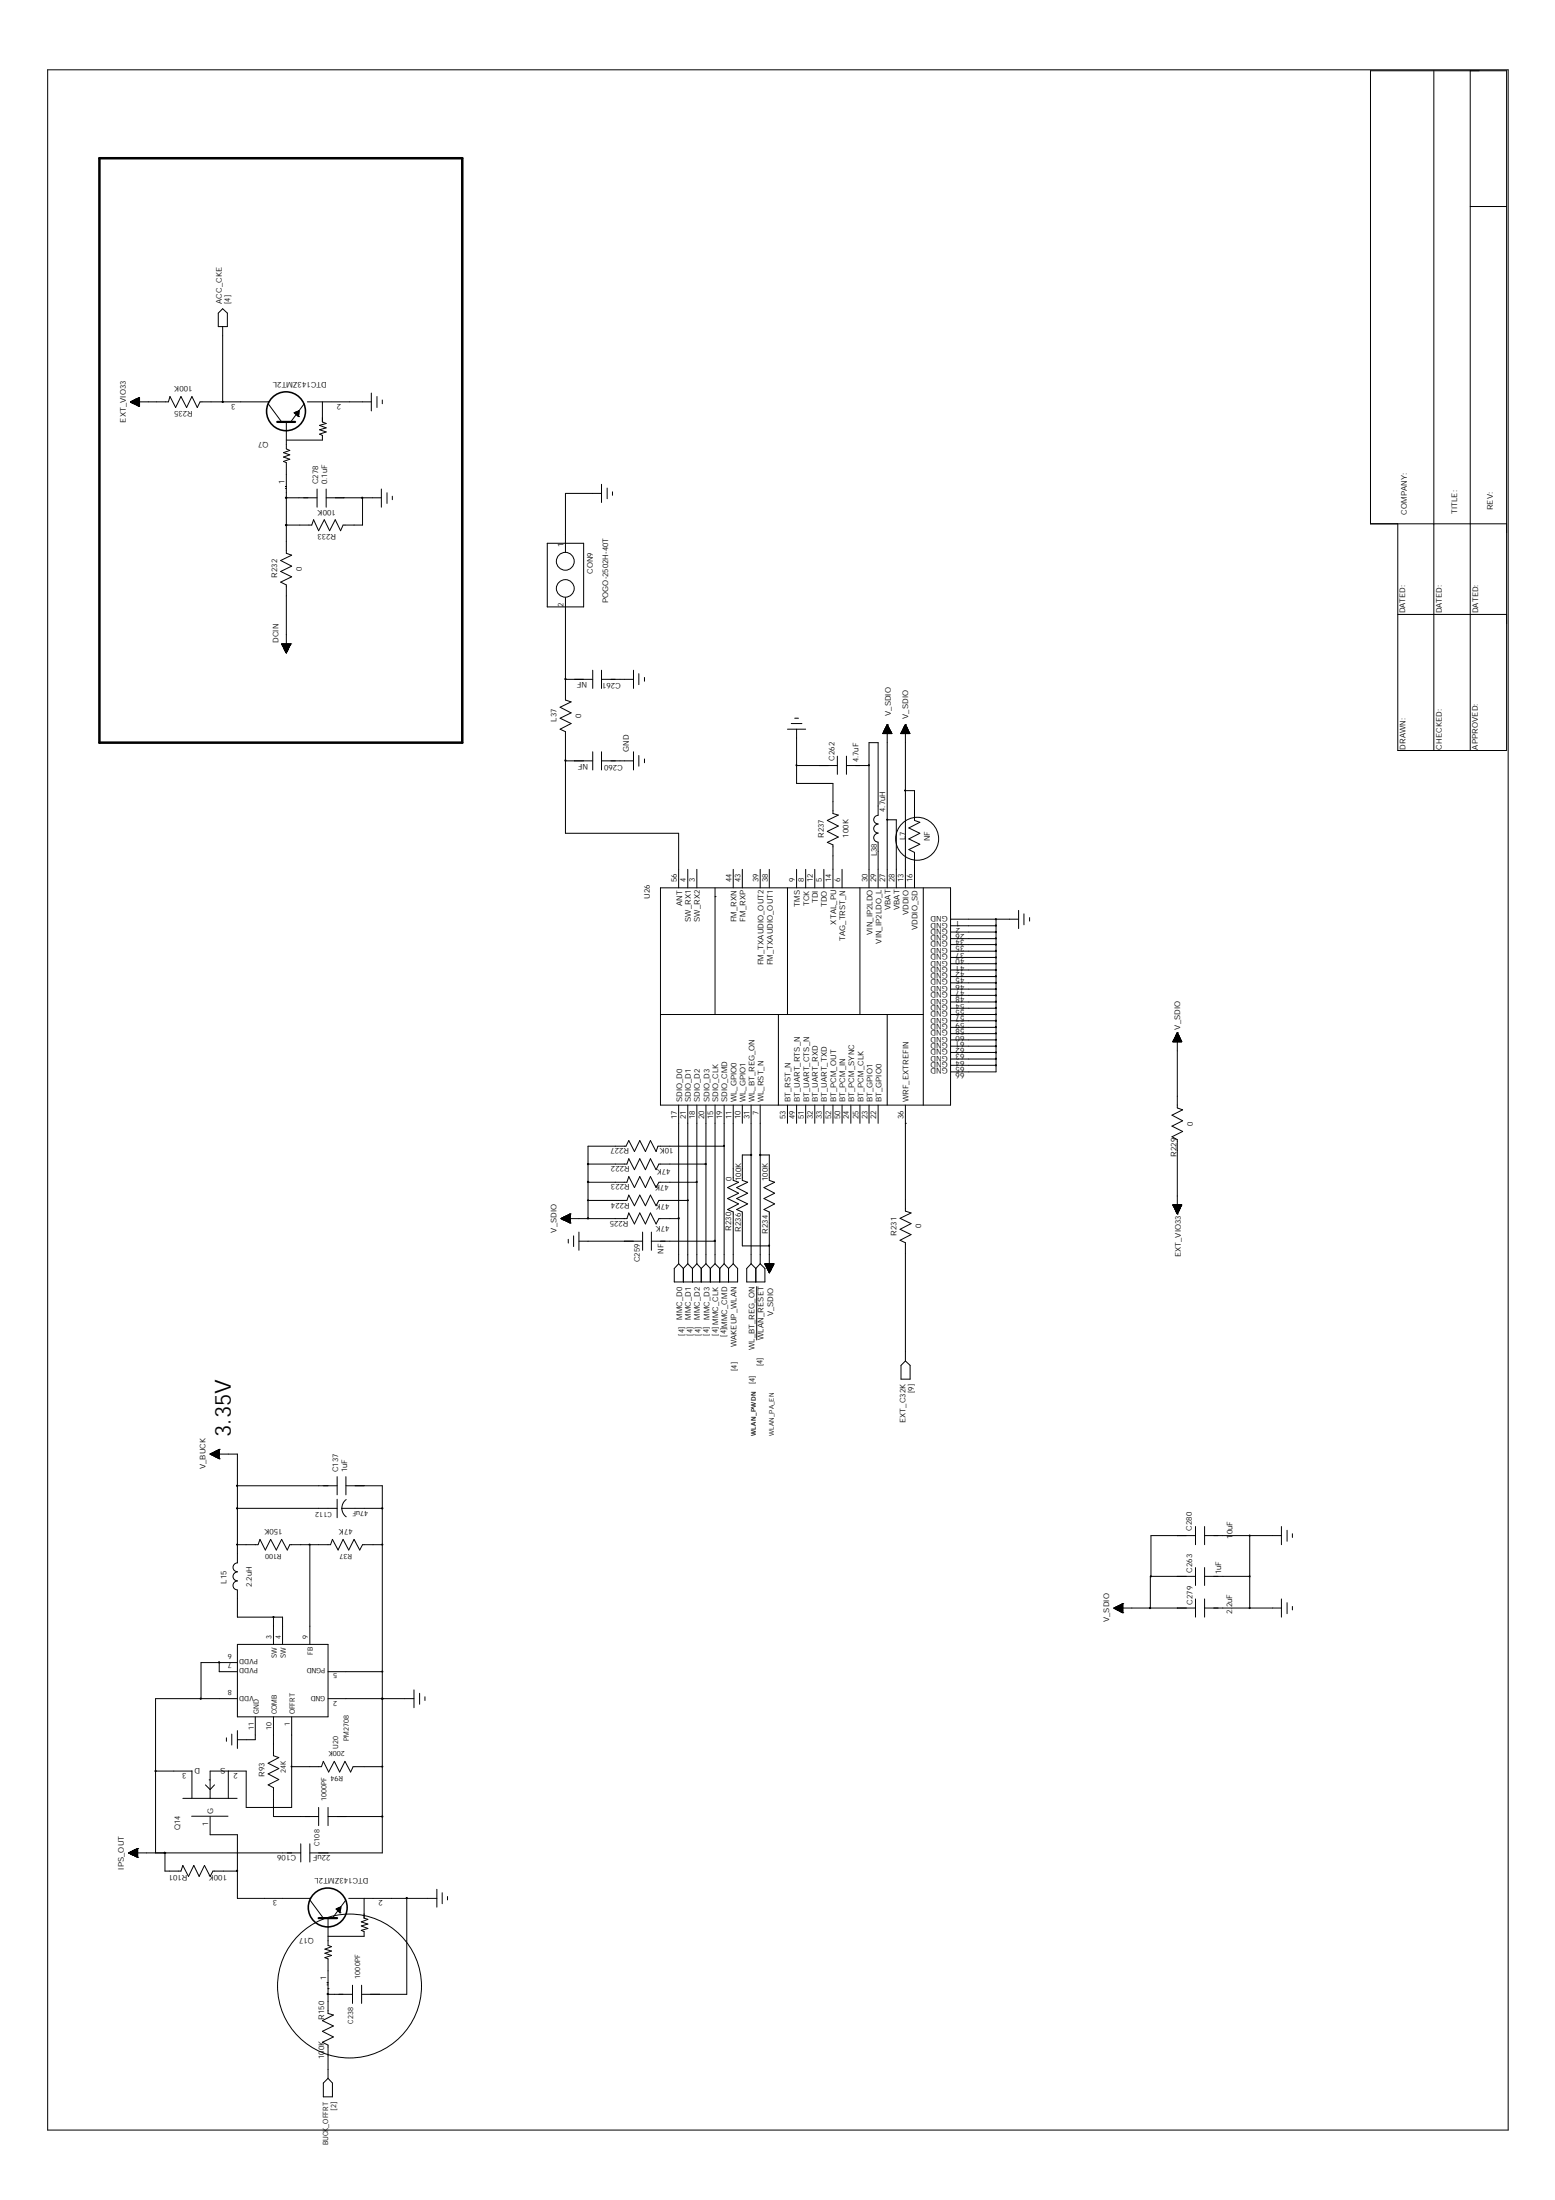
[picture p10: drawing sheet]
<svg xmlns="http://www.w3.org/2000/svg" width="210mm" height="297mm" viewBox="0 0 210 297" stroke-linecap="round" stroke-linejoin="round" font-family="sans-serif">
<g fill="none" stroke="#000" stroke-width=".13">
<path d="M6.4 9.4h197.2v278.2h-197.2v-278.1M193.5 9.6v91.7M198.5 9.6v91.7M198.5 27.9h4.9M17.6 54.3h.1M17.6 54.3h5.1l.2-.8 .8 1.5 .7-1.5 .8 1.5 .7-1.5 .7 1.5 .4-.7h9.2M17.6 54.3l1.2-.6v1.2zM17.6 54.3h1.2M17.7 54.3h.1M17.7 54.2v.1M17.7 54.4h1.1M17.8 54.2h1"/>
<path d="M17.8 54.2v.2M17.8 54.4h1M17.9 54.1v.3M17.9 54.1v.4h.9M18 54.5h.8M18.1 54v.5M18.1 54h.7M18.1 54.6h.7M18.2 54v.5M18.2 54v.6h.6M18.2 53.9h.6M18.3 53.9v.7"/>
<path d="M18.3 53.9v.7h.5M18.5 53.9v.8M18.5 54.7h.3M18.5 53.8h.3M18.5 53.8v.9M18.5 54.8h.3M18.6 53.7v1.1M18.6 54.8h.2M18.7 53.7h.1M18.7 53.7v1.1M18.8 53.7v1.1M18.8 53.8h-.2v1"/>
<path d="M18.8 53.9h-.4v.7M18.8 54h-.6v.6M18.8 54.1h-.8v.4M18.8 54.1h-.9v.3M18.8 54.2h-1.1v.1M30.1 54.3h.1M30.1 41.7l.6 .6v1.8h-1.2v-1.8zM30.1 44.1v10.2M36.2 54.3h.1M36.2 54.5l1.8 2.5M38.7 57v3.6l.4 .2-.8 .3 .8 .3-.8 .3 .8 .3-.8 .3 .4 .2v12.2l.7 .3-1.5 .7 1.5 .7-1.5 .8 1.5 .7-1.5 .7 .8 .4v9.2M39.7 55.7h.1"/>
<path d="M39.7 55.7l.6 .5M39.7 55.7l.7-.3-.1 .8M39.8 55.7h.5M39.8 55.7v.2M39.9 55.9h.4M40 56h.3M40.1 55.6v.5M40.1 56.1h.2M40.2 55.5v.7M40.3 56.2h.1M40.3 55.5h.1M40.3 55.5v.3"/>
<path d="M40.3 55.6h-.3v.4M41.1 54.5l-1.9 2.5M41.5 54.3h3.2M43.5 54.3v2.7l.5 .2-.9 .2 .9 .4-.9 .2 .9 .3-.9 .3 .4 .2v.6h-4.8M44.7 54.3h5.4M50.1 53.1v2.4M50.9 53.5v1.5M51.6 54v.5M38.5 65.7h.1M38.5 65.9h.1M38.7 70.9h.1M38.7 67.2h.1"/>
<path d="M38.7 67.2h4.1M42.8 66v2.5M44 67.2h7.5M44 66v2.5M48.9 67.2v3.7h-2.6l-.3 .8-.7-1.5-.8 1.5-.7-1.5-.8 1.5-.7-1.5-.2 .7h-3.4M51.5 66v2.5M52.2 66.5v1.5M53 67v.5M73.9 73.3h4.9v8.6h-4.9zM81.2 66.6h-4.9v8M81.2 65.4v2.4M82 65.9v1.4"/>
<path d="M82.7 66.4v.5M188.7 70.7v30.6h14.7v-91.7h-18.4v61.1h18.4M38 86.9h.1M38 86.9h1.2M38 86.9l.7 1.3M38 87h1.2M38.1 86.9v.1h1.1M38.1 87.1h1.1M38.1 86.9v.3h1.1v-.3M38.1 87.2h1M38.2 86.9v.3M38.2 86.9v.4"/>
<path d="M38.3 86.9v.5h.7M38.3 86.9v.6h.6v-.6M38.3 87.6h.6M38.3 87.5h.7M38.4 86.9v.7M38.4 86.9v.8h.5M38.4 87.7h.5M38.4 86.9v.9M38.4 87.8h.4M38.5 87.9h.3M38.5 86.9v1M38.5 88h.2"/>
<path d="M38.6 86.9v1.1M38.6 88.1h.1M38.6 86.9l.1 1.2M38.7 86.9v1.1h-.1M38.8 86.9v1.1h-.3M38.8 86.9v1h-.4M38.9 86.9v.9M38.9 86.9v.8h-.5M39 86.9v.5h-.7M39 86.9v.5h-.8M39.1 86.9v.4h-.9M39.2 86.9v.2h-1.1"/>
<path d="M39.2 86.9h.1M39.2 86.9l-.5 1.3M76.3 80.7v13.8l.8 .3-1.5 .7 1.5 .8-1.5 .7 1.5 .7-1.5 .8 .7 .3v13.7h15.3v7.4M76.3 91.7h3.7M80 90.5v2.4M81.2 90.5v2.4M81.2 91.7h4.3M85.5 90.5v2.4M86.2 91v1.4M87 91.5v.5M106.3 98.5h2.5M106.8 97.7h1.4"/>
<path d="M107.3 97h.5M107.5 98.5v7.3h4.9v4l.8 .3-1.5 .7 1.5 .7-1.5 .8 1.5 .7-1.5 .7 .7 .4v5.8M119.2 99h1.1M119.3 99v-.2h1v.2M119.3 98.9h1M119.3 98.8h1M119.3 98.7h.9M119.3 98.7h.9v.3M119.4 98.6h.7v.4M119.4 98.5h.7M119.5 98.4h.5M119.5 98.3h.5"/>
<path d="M119.6 98.2h.3v.8M119.6 98.1h.3M119.7 98h.1M119.8 97.8h.1M119.8 97.8v22.1M119.8 97.8l.6 1.2h-1.2M119.8 97.8l-.6 1.2M119.8 97.9v1.1M119.8 97.9h-.1v1.1M119.9 98v1M119.9 98h-.2v1M119.9 98.1h-.3v.9"/>
<path d="M119.9 98.2h-.4v.8M120 98.3v.7M120 98.3h-.5v.7M120.1 98.4v.6M120.1 98.4h-.6v.6M120.1 98.5v.5M120.1 98.5h-.7v.5M120.1 98.6h-.7v.4M120.2 98.7h-.9v.3M120.3 98.9v.1M120.4 99h.1M120.4 99h-1.2"/>
<path d="M121.7 99h1.1M121.7 98.8h1M121.7 99v-.2h1v.2M121.8 98.7h.9M121.8 98.7h.8M121.8 98.6h.8M121.9 98.5h.7M121.9 98.4h.6M122 98.3h.4M122 98.2h.4M122.1 98.1h.2v.9M122.1 98h.2v1"/>
<path d="M122.2 97.9h.1M122.2 97.8h.1M122.2 97.8v22.1M122.2 97.8l-.6 1.2h1.2M122.2 97.8l.6 1.2M122.3 97.9h-.1v1.1M122.3 97.9v1.1M122.3 98h-.2v1M122.3 98.1h-.3v.9M122.4 98.2h-.4v.8M122.4 98.2v.8M122.5 98.3h-.5v.7"/>
<path d="M122.5 98.3v.7M122.5 98.4h-.6v.6M122.5 98.4v.6M122.6 98.5h-.7v.5M122.6 98.5v.5M122.6 98.6h-.8v.4M122.6 98.6v.4M122.6 98.7h-.8v.3M122.6 98.7v.3M122.7 98.9h-1v.1M122.7 98.9v.1M122.8 99h-1.2"/>
<path d="M122.8 99h.1M188.7 83h14.7M76.3 102.7h3.7M80 101.5v2.5M81.2 102.7h4.3M81.2 101.5v2.5M85.5 101.5v2.5M86.2 102v1.4M87 102.5v.5M89.2 119.9h39.1v29.3h-39.1zM92.8 117.4v2.5M94.1 117.4v2.5"/>
<path d="M96.5 119.9v17.1M99 117.4v2.5M100.2 117.4v2.5M102.6 117.4v2.5M103.8 117.4v2.5M106.3 119.9v17.1M107.5 103.4h5.5M107.5 117.4v2.5M108.8 117.4v2.5M110 117.4v2.5M111.2 117.4v2.5M113 102.1v2.4"/>
<path d="M113.7 117.4v2.5M114.3 103.4h3M114.3 102.1v2.4M116.1 119.9v17.1M118.5 112.5a.59 .59 0 0 0-.6 .6 .59 .59 0 0 0 .6 .6M118.5 111.3a.59 .59 0 0 0-.6 .6 .59 .59 0 0 0 .6 .6M118.5 110.1a.57 .57 0 0 0-.6 .6 .57 .57 0 0 0 .6 .5M118.5 110.1v-9.8h-1.2v19.6M118.5 113.7v6.2M119.8 110.7h1.2v9.2M122.2 106.8h1.2v4l.8 .2-1.5 .8 1.5 .7-1.5 .8 1.5 .7-1.5 .7 .7 .4v4.8M124.6 119.9v29.3"/>
<path d="M89.2 137h35.4M96.5 121.1h.1M105.1 137v12.2M119.8 137v12.2M128.3 137h6.2M128.3 124.1h9.2M128.3 125h6.2M128.3 125.8h6.2M128.3 126.7h6.2M128.3 127.5h6.2M128.3 128.4h6.2M128.3 129.3h6.2"/>
<path d="M128.3 130.1h6.2M128.3 131h6.2M128.3 131.9h6.2M128.3 132.7h6.2M128.3 133.5h6.2M128.3 134.4h6.2M128.3 135.3h6.2M128.3 136.1h6.2M128.3 137.8h6.2M128.3 138.7h6.2M128.3 139.6h6.2M134.5 124.1v20.6h-6.2"/>
<path d="M137.5 122.9v2.5M138.2 123.4v1.5M139 123.9v.5M158.7 140h.5v.7M158.7 139.9h.5M158.7 139.9h.4M158.7 139.8h.4M158.8 139.7h.2M158.8 139.6h.2v1.1M158.9 139.5h.1v1.2M158.9 139.4h.1M158.9 139.4v10.2l.7 .2-1.4 .8 1.4 .7-1.4 .7 1.4 .8-1.4 .7 .7 .4v10"/>
<path d="M158.9 139.4l.6 1.3M158.9 139.4l-.6 1.3M159 139.5h-.1v1.2M159 139.6h-.2v1.1M159.1 139.7v1M159.1 139.7h-.4v1M159.1 139.8v.9M159.1 139.8h-.4v.9M159.2 139.9v.8M79.4 157.2h5.2l.3-.8 .7 1.5 .8-1.5 .7 1.5 .7-1.5 .8 1.5 .3-.7h6.4M79.4 159.6h5.2l.3-.7 .7 1.4 .8-1.4 .7 1.4 .7-1.4 .8 1.4 .3-.7h5.2M91.6 149.2v21.4"/>
<path d="M92.8 149.2v21.4M94.1 149.2v21.4M95.3 149.2v21.4M96.5 149.2v21.4M97.7 154.8h-8.9l-.2 .7-.8-1.5-.7 1.5-.7-1.5-.8 1.5-.7-1.5-.4 .8h-5.1v9.7M97.7 149.2v21.4M99 149.2v10.2l.7 .2-1.5 .7 1.5 .8-1.5 .7 1.5 .7-1.5 .8 .8 .3v7M100.2 149.2v2.5M101.4 155.9h-1.2v3.5l.7 .2-1.5 .7 1.5 .8-1.5 .7 1.5 .7-1.5 .8 .8 .3v4.6h3.6M101.4 149.2v21.4M102.6 155.9h1.2v3.5l.8 .2-1.5 .7 1.5 .8-1.5 .7 1.5 .7-1.5 .8 .7 .3v8.3M102.6 149.2v21.4"/>
<path d="M106.3 149.2v2.5M107.5 149.2v2.5M108.8 149.2v2.5M110 149.2v2.5M111.2 149.2v2.5M112.4 149.2v2.5M113.7 149.2v2.5M114.9 149.2v2.5M116.1 149.2v2.5M117.3 149.2v2.5M118.5 149.2v2.5M122.2 151.7h.1"/>
<path d="M122.2 149.2v14.3l.8 .3-1.5 .7 1.5 .7-1.5 .8 1.5 .7-1.5 .8 .7 .3v16M128.3 140.4h6.2M128.3 141.3h6.2M128.3 142.1h6.2M128.3 143h6.2M128.3 143.8h6.2M158.3 140.7h1.2M158.4 140.7v-.2h1.1v.2M158.4 140.6h1.1M158.4 140.4h1M158.5 140.4h.9v.3M158.5 140.2h.8"/>
<path d="M158.5 140.7v-.5h.8v.5M158.6 140.7v-.6h.7v.6M158.6 140.2h.7M158.6 140.1h.7M159.2 140h-.6v.7M159.3 140.3h-.8v.4M159.4 140.4h-.9v.3M159.5 140.6v.1M159.5 140.6l-1.2 .1M75.7 164.5h.1M75.7 164.5h8.9l.3-.7 .7 1.5 .8-1.5 .7 1.5 .7-1.5 .8 1.5 .3-.8h2.7M75.7 164.5l1.3 .6"/>
<path d="M75.8 164.5v.1h1.2M75.9 164.4v.2M75.9 164.7h1.1M76 164.4v.3M76 164.7h1M76.1 164.3v.4M76.1 164.7h.9M76.2 164.3v.5h.8M76.3 164.2v.6h.7M76.4 164.2v.6M76.5 164.2v.7h.5M76.6 164.1v.9"/>
<path d="M76.7 164v1M76.7 167.3v.5M76.7 165h.3M76.8 164v1M76.9 163.9v1.2M77 165.1h.1M77 163.9h.1M77 163.9v1.2M77 163.9l-1.3 .6M77 163.9h-.2v1.2h.2M77 164h-.2v1M77 164.1h-.4v.9h.4"/>
<path d="M77 164.1h-.5v.8M77 164.2h-.5v.7h.5M77 164.2h-.6v.6M77 164.2h-.8v.6M77 164.3h-.8v.4M77 164.3h-.9v.4M77 164.4h-1.1v.3M77 164.5h-1.1v.1M77 164.5h-1.2M77.4 166.9v1.4M78.1 167.6h8.6M78.1 166.4v2.4"/>
<path d="M79.4 162.1h5.2l.3-.7 .7 1.4 .8-1.4 .7 1.4 .7-1.4 .8 1.4 .3-.7h3.9M86.7 166.4v2.4M87.9 167.6h8.6M87.9 166.4v2.4M91.6 170.6l-.6 .7v1.8h8.6v-1.8l-.6-.7M91.6 170.6l.6 .7M92.2 171.3v1.8M92.8 170.6l.7 .7M92.8 170.6l-.6 .7M93.5 171.3v1.8M94.1 170.6l.6 .7M94.1 170.6l-.6 .7"/>
<path d="M94.7 171.3v1.8M95.3 170.6l.6 .7M95.3 170.6l-.6 .7M95.9 171.3v1.8M96.5 170.6l.7 .7M96.5 170.6l-.6 .7M97.2 171.3v1.8M97.7 170.6l.6 .7M97.7 170.6l-.5 .7M98.3 171.3v1.8M99 170.6l-.7 .7M101.4 170.6l.6 .7"/>
<path d="M101.4 170.6l-.6 .7v1.8h2.5v-1.8l-.7-.7M102 171.3v1.8M102.2 173.7v7.2M102.6 170.6l-.6 .7M103.3 170.6h1.2l-.7 1.3M103.3 170.6l.5 1.3M103.3 170.6l1.2 .1M103.3 170.6v.2h1.1v-.2M103.3 170.8h1.1M103.3 170.9h1.1M103.4 170.6v.3M103.4 170.9h.9"/>
<path d="M103.4 170.6v.4M103.4 171.1h.9M103.5 170.6v.5M103.5 170.6v.6h.7v-.6M103.5 171.1h.7M103.5 170.6v.7h.7M103.6 171.4h.5M103.6 170.6v.8h.5M103.7 170.6v.9M103.7 170.6v1h.3M103.8 170.6v1h.2M103.8 170.6v1.2h.1"/>
<path d="M103.8 171.7h.1M103.9 170.6l-.1 1.2M103.9 170.6v1.1h-.1M104 170.6v1M104.1 170.6v.9h-.4M104.1 170.6v.8M104.1 170.6v.7h-.6M104.3 170.6v.5h-.8M104.3 170.6v.4h-.9M104.4 170.6v.3M104.4 170.6v.1h-1.1M158.3 162.7l.6 1.2"/>
<path d="M158.3 162.7h1.2M158.3 162.7v.1h1.2v-.1M158.4 162.7v.1h1.1v-.1M158.4 162.8h1.1M158.4 162.9h1M158.5 162.7v.2h.9v-.2M158.5 163h.9M158.5 162.7v.3h.8M158.5 163.1h.8M158.5 162.7v.4h.8v-.4M158.6 162.7v.5h.7v-.5M158.6 163.2h.7"/>
<path d="M158.6 162.7v.7M158.6 163.3h.7M158.7 163.4h.5M158.7 162.7v.8h.4v-.8M158.7 163.5h.4M158.7 162.7v.9M158.7 163.6h.4M158.8 163.6h.2M158.8 162.7v1M158.8 163.8h.2M158.9 162.7v1.1h.1v-1.1M158.9 163.9h.1"/>
<path d="M159 162.7v1h-.2M159.1 162.7v.9h-.4M159.2 162.7v.7h-.5M159.2 162.7v.6h-.6M159.5 162.7l-.6 1.2M28.4 196.3h3.6v14.7a.59 .59 0 0 0-.5 .6 .59 .59 0 0 0 .5 .6M28.4 196.3h.1M28.4 196.3l1.2 .7M28.4 196.3h1.2M28.5 196.3v.1M28.5 196.4h1.1M28.6 196.2v.2"/>
<path d="M28.6 196.2h1M28.6 196.2v.3h1M28.7 196.2v.3M28.7 196.2h.9M28.7 196.5h.9M28.8 196.2v.3h.8M28.8 196.1h.8M28.8 196.1v.4M28.9 196.1v.5h.7M29 196v.7h.6M29 196v.7M29.1 196.7h.5"/>
<path d="M29.1 195.9h.5M29.1 195.9v.8M29.2 195.9v.8M29.2 196.8h.4M29.2 195.9h.4M29.2 195.9v.9M29.3 195.9v.9M29.4 195.8v1M29.5 195.8v1.1M29.5 195.7v1.2M29.6 197h.1M29.6 195.7h.1"/>
<path d="M29.6 195.7l-1.2 .6M29.6 195.7v1.3M29.6 195.8h-.1v1.1h.1M29.6 195.8h-.2v1h.2M29.6 195.9h-.3v.9h.3M29.6 196h-.6v.6M29.6 196.1h-.7v.5M45.5 199.4v2.4M46.7 199.4v2.4M122.2 183.8l.7 .5v1.9h-1.3v-1.9zM32 213.5a.59 .59 0 0 0-.5 .6 .59 .59 0 0 0 .5 .6M32 212.2a.59 .59 0 0 0-.5 .6 .59 .59 0 0 0 .5 .6"/>
<path d="M32 214.7v3.6h6.1v3.7M32 208.6h2.8l.3-.8 .7 1.5 .7-1.5 .8 1.5 .7-1.5 .8 1.5 .3-.7h5.5l.3-.8 .7 1.5 .7-1.5 .8 1.5 .7-1.5 .8 1.5 .3-.7h2.7M32 203.7h13.5M32 200.6h13.5M36.9 218.3v3.7M41.8 208.6v13.4M45.5 202.4v2.5M46.1 203.7h5.5M46.7 200.6h4.9v49.6h-9.8M46.7 202.5a1.44 1.44 0 0 0 0 2.3M150.4 217.1h.1M150.4 217.1h11"/>
<path d="M150.4 217.1l1.2 .6M150.4 217.2h1.2M150.4 217.1v.1M150.5 217.1v.1M150.5 217.2h1.1M150.5 217v.2h1.1M150.7 217v.3h.9M150.7 216.9v.4M150.7 217.4h.9M150.8 216.9v.5M150.8 217.4h.8M150.9 216.9v.5"/>
<path d="M151 217.5h.6M151 216.8v.7h.6M151.1 216.7v.8M151.3 216.7v.9M151.3 217.6h.3M151.3 217.7h.3M151.4 216.6v1.1M151.5 216.5v1.2M151.6 217.7h.1M151.6 216.5h.1M151.6 216.5v1.2M151.6 216.5l-1.2 .6"/>
<path d="M151.6 216.6h-.1v1.1M151.6 216.6h-.2v1.1M151.6 216.6h-.3v1M151.6 216.7h-.4v.8h.4M151.6 216.8h-.5v.7M151.6 216.8h-.6v.7M151.6 216.9h-.7v.5M151.6 216.9h-.8v.5M151.6 217h-1v.2M151.6 217h-1.1v.2M161.4 212.8h-6.1v4.3M161.4 206.1v2.5"/>
<path d="M161.4 211.7v2.4M161.4 215.9v2.4M161.4 207.3h-6v5.5M162.6 212.8h6.1M162.6 206.1v2.5M162.6 211.7v2.4M162.6 215.9v2.4M162.6 217.1h10.4M162.6 207.3h10.4M168.7 207.3v9.8M173 206.1v2.5M173 215.9v2.4"/>
<path d="M173.7 206.6v1.5M173.7 216.4v1.5M174.5 207.1v.5M174.5 216.9v.5M21 239.1h4.9M25.9 239.1v3.7M29.6 224.5h.1M29.6 224.5v1.2h2.4M30.6 234.6v.5M30.8 239.1v3.7M31.3 234.1v1.5M32 222h12.3v9.8h-12.3z"/>
<path d="M32 233.7v2.4M32 229.3h-11v20.9M32 224.5h-4.9v4.8M34.5 231.8v3.1h-2.5M36.9 231.8v5.3l.7 .2-1.4 .8 1.4 .7-1.4 .7 1.4 .8-1.4 .7 .7 .4v3.9h6.1M39.4 231.8v12.2h-6.2v-4.9h-4.8v3.8M39.4 238.5h4l.2-.7 .8 1.5 .7-1.5 .7 1.5 .8-1.5 .7 1.5 .4-.8h3.9M44.3 229.3h11.6M44.3 225.7h7.3M51.6 229.3h.1M55.9 228.2v2.4M56.6 228.6v1.5"/>
<path d="M57.4 229.1v.5M17.4 250.2h.1M17.4 250.2h23.2M17.4 250.2l1.2 .6M17.4 250.2h1.2M17.4 250.1h1.2M17.4 250.1v.1M17.4 250.3h1.2M17.5 250.1v.1M17.5 250.1h1.1M17.5 250.1v.2M17.6 250.1v.2"/>
<path d="M17.6 250.3h1M17.7 250v.3M17.7 250v.4h.9M17.8 250h.8M17.8 250v.4M17.8 250.5h.8M17.9 249.9v.5M17.9 249.9h.7M17.9 249.9v.6M18.1 249.8v.7h.5M18.1 249.8h.5M18.1 249.8v.7"/>
<path d="M18.2 249.8v.8M18.2 250.6h.4M18.2 249.7h.4M18.3 249.7v.9M18.3 250.7h.3M18.5 249.6v1.1M18.5 249.6v1.2M18.6 250.8h.1M18.6 249.6h.1M18.6 249.6v1.2M18.6 249.6l-1.2 .6M18.6 249.6h-.1v1.1h.1"/>
<path d="M18.6 249.7h-.2v1M18.6 249.8h-.4v.8M18.6 249.8h-.6v.7M18.6 250h-.9v.3M18.6 250h-1v.3M22.3 250.2h.1M22.3 250.2v2.4h2.1l.3-.7 .7 1.5 .8-1.5 .7 1.5 .7-1.5 .8 1.5 .3-.8h3.3M24.7 242.8h7.3M25.9 245.2h4.9M27.7 241l.7 .6 .6-.6M28.2 240.3h.1M28.4 245.3v2.4h3.6v8.6h9.8"/>
<path d="M40.6 248.9v2.5M41.8 256.3h.1M41.8 248.9v2.5M41.8 256.5l1.8 2.5M43 244v2.5M44.3 244v2.5M44.3 259v3.7l.4 .1-.8 .4 .8 .2-.8 .3 .8 .3-.8 .3 .4 .2v7.4l.7 .2-1.5 .7 1.5 .7-1.5 .8 1.5 .7-1.5 .7 .8 .4v4.5M44.3 245.3h7.3M45.4 257.8h.1M45.4 257.8l.5 .5M45.4 257.8l.6-.3-.1 .8M45.4 257.8h.6"/>
<path d="M45.5 257.7v.1M45.5 257.9h.5M45.6 257.6h.4M45.6 257.6v.4M45.6 258h.3M45.7 257.6v.5M45.8 258.1h.1M45.8 257.5v.7M45.9 258.3h.1M45.9 257.5h.1M46 257.5v.3M46.7 256.5l-1.8 2.5"/>
<path d="M47.1 256.3h3.2M49.1 256.3v2.7l.6 .2-.9 .3 .9 .3-.9 .2 .9 .4-.9 .2 .3 .2v.6h-4.8M50.4 256.3h8.6M54.9 256.3v13h-6.1M59 255.1v2.4M59.7 255.6v1.4M60.4 256.1v.4M44.2 267.7h.1M44.2 268h.1M44.3 268.5h.1M44.3 269.3h.1M44.3 269.3h3.3"/>
<path d="M47.6 268v2.5M48.8 268v2.5M44.3 280.6l.6 .6v1.9h-1.3v-1.9z"/>
<circle cx="76.3" cy="75.8" r="1.2"/>
<circle cx="76.3" cy="79.4" r="1.19"/>
<circle cx="123.8" cy="113.2" r="2.89"/>
<circle cx="47.2" cy="268.1" r="9.7"/>
</g>
<path d="M13.4 21.4h49v78.9h-49z" fill="none" stroke="#000" stroke-width=".34"/>
<g fill="none" stroke="#000" stroke-width=".21">
<circle cx="38.6" cy="55.5" r="2.62"/>
<circle cx="44.2" cy="257.5" r="2.62"/>
</g>
<path d="M37.4 57h2.4M43 259h2.5" fill="none" stroke="#000" stroke-width=".3"/>
<g fill="#000" stroke="#000" stroke-width=".13">
<path d="M107.5 103.3v.1z" fill-rule="evenodd"/>
<path d="M117.2 103.3h.1v.1z" fill-rule="evenodd"/>
<path d="M119.7 110.6l.1 .1h-.1z" fill-rule="evenodd"/>
<path d="M122.1 106.7l.2 .1h-.2z" fill-rule="evenodd"/>
<path d="M134.4 124.9h.1v.1z" fill-rule="evenodd"/>
<path d="M134.4 125.8h.1v.1z" fill-rule="evenodd"/>
<path d="M134.4 126.6h.1v.2z" fill-rule="evenodd"/>
<path d="M134.4 127.5h.1v.1z" fill-rule="evenodd"/>
<path d="M134.4 128.3h.1v.2z" fill-rule="evenodd"/>
<path d="M134.4 129.2h.1v.2z" fill-rule="evenodd"/>
<path d="M134.4 130.1h.1v.1z" fill-rule="evenodd"/>
<path d="M134.4 130.9h.1v.1z" fill-rule="evenodd"/>
<path d="M134.4 131.8h.1v.1z" fill-rule="evenodd"/>
<path d="M134.4 132.6h.1v.2z" fill-rule="evenodd"/>
<path d="M134.4 133.5h.1v.1z" fill-rule="evenodd"/>
<path d="M134.4 134.3h.1v.2z" fill-rule="evenodd"/>
<path d="M134.4 135.2h.1v.1z" fill-rule="evenodd"/>
<path d="M134.4 136h.1v.2z" fill-rule="evenodd"/>
<path d="M134.4 136.9h.1v.1z" fill-rule="evenodd"/>
<path d="M134.4 137.8h.1v.1z" fill-rule="evenodd"/>
<path d="M134.4 138.6h.1v.2z" fill-rule="evenodd"/>
<path d="M134.4 139.5h.1v.1z" fill-rule="evenodd"/>
<path d="M134.4 124h.1v.2z" fill-rule="evenodd"/>
<path d="M94 159.5h.1v.2z" fill-rule="evenodd"/>
<path d="M97.7 154.7h.1l-.1 .1z" fill-rule="evenodd"/>
<path d="M134.4 140.3l.1 .1h-.1z" fill-rule="evenodd"/>
<path d="M134.4 141.2h.1v.1z" fill-rule="evenodd"/>
<path d="M134.4 142h.1v.2z" fill-rule="evenodd"/>
<path d="M134.4 142.9h.1v.1z" fill-rule="evenodd"/>
<path d="M134.4 143.8h.1v.1z" fill-rule="evenodd"/>
<path d="M79.3 162l.2 .1h-.2z" fill-rule="evenodd"/>
<path d="M92.8 162l.1 .1h-.1z" fill-rule="evenodd"/>
<path d="M103.8 168.1h.1l-.1 .2z" fill-rule="evenodd"/>
<path d="M31.9 208.5l.2 .1h-.2z" fill-rule="evenodd"/>
<path d="M36.9 218.3h.1l-.1 .1z" fill-rule="evenodd"/>
<path d="M41.7 208.5l.2 .1h-.2z" fill-rule="evenodd"/>
<path d="M51.5 208.5l.2 .1h-.2z" fill-rule="evenodd"/>
<path d="M155.3 212.8h.1v.1z" fill-rule="evenodd"/>
<path d="M168.6 217.1h.1v.1z" fill-rule="evenodd"/>
<path d="M168.6 212.8h.1v.1z" fill-rule="evenodd"/>
<path d="M168.6 207.3h.1v.1z" fill-rule="evenodd"/>
<path d="M29.5 224.4h.1v.1z" fill-rule="evenodd"/>
<path d="M39.3 238.5h.1l-.1 .1z" fill-rule="evenodd"/>
<path d="M51.5 238.5h.2l-.2 .1z" fill-rule="evenodd"/>
<path d="M51.5 225.6l.2 .1h-.2z" fill-rule="evenodd"/>
<path d="M22.2 250.1l.1 .1h-.1z" fill-rule="evenodd"/>
<path d="M22.2 250.1l.1 .1h-.1z" fill-rule="evenodd"/>
<circle cx="30.1" cy="54.3" r=".08"/>
<circle cx="38.6" cy="70.9" r=".08"/>
<circle cx="38.6" cy="67.2" r=".08"/>
<circle cx="48.9" cy="67.2" r=".08"/>
<circle cx="76.3" cy="91.7" r=".08"/>
<circle cx="76.3" cy="102.7" r=".08"/>
<circle cx="79.4" cy="159.6" r=".08"/>
<circle cx="79.4" cy="157.2" r=".08"/>
<circle cx="95.3" cy="157.2" r=".08"/>
<circle cx="101.4" cy="155.9" r=".08"/>
<circle cx="102.6" cy="155.9" r=".08"/>
<circle cx="79.4" cy="164.5" r=".08"/>
<circle cx="91.6" cy="164.5" r=".08"/>
<circle cx="96.5" cy="167.5" r=".08"/>
<circle cx="32" cy="200.6" r=".08"/>
<circle cx="32" cy="203.7" r=".08"/>
<circle cx="51.6" cy="203.7" r=".08"/>
<circle cx="155.2" cy="217.1" r=".08"/>
<circle cx="21" cy="239.1" r=".08"/>
<circle cx="27.1" cy="229.3" r=".08"/>
<circle cx="51.6" cy="229.3" r=".08"/>
<circle cx="32" cy="252.6" r=".08"/>
<circle cx="51.6" cy="245.3" r=".08"/>
<circle cx="54.9" cy="256.3" r=".08"/>
<circle cx="44.2" cy="269.2" r=".08"/>
</g>
<text font-size="3" x="31.2" y="194" transform="rotate(-90 31.2 194)">3.35V</text>
<g font-size="1">
<text x="29.9" y="41" transform="rotate(-90 29.9 41)">ACC_CKE</text>
<text x="31.1" y="41" transform="rotate(-90 31.1 41)">[4]</text>
<text x="26" y="52.2" transform="rotate(-180 26 52.2)">100K</text>
<text x="44.1" y="51.5" transform="rotate(-180 44.1 51.5)">DTC143ZMT2L</text>
<text x="17" y="57.1" transform="rotate(-90 17 57.1)">EXT_VIO33</text>
<text x="26" y="55.5" transform="rotate(-180 26 55.5)">R235</text>
<text x="31.8" y="54.5" transform="rotate(-180 31.8 54.5)">3</text>
<text x="36.2" y="59.6" transform="rotate(-180 36.2 59.6)">Q7</text>
<text x="46.1" y="54.5" transform="rotate(-180 46.1 54.5)">2</text>
<text x="38.4" y="65.3" transform="rotate(-90 38.4 65.3)">1</text>
<text x="42.9" y="65.4" transform="rotate(-90 42.9 65.4)">C278</text>
<text x="44.2" y="65.4" transform="rotate(-90 44.2 65.4)">0.1uF</text>
<text x="45.3" y="68.8" transform="rotate(-180 45.3 68.8)">100K</text>
<text x="189.9" y="69.5" transform="rotate(-90 189.9 69.5)">COMPANY:</text>
<text x="196.7" y="69.4" transform="rotate(-90 196.7 69.4)">TITLE:</text>
<text x="201.5" y="68.9" transform="rotate(-90 201.5 68.9)">REV:</text>
<text x="40.7" y="77.1" transform="rotate(-90 40.7 77.1)">0</text>
<text x="45.4" y="72.1" transform="rotate(-180 45.4 72.1)">R233</text>
<text x="76.1" y="73.9" transform="rotate(-90 76.1 73.9)">1</text>
<text x="80" y="77.5" transform="rotate(-90 80 77.5)">CON9</text>
<text x="37.4" y="78" transform="rotate(-90 37.4 78)">R232</text>
<text x="76.1" y="82" transform="rotate(-90 76.1 82)">2</text>
<text x="82.1" y="81.4" transform="rotate(-90 82.1 81.4)">POGO-2502H-40T</text>
<text x="189.7" y="82.8" transform="rotate(-90 189.7 82.8)">DATED:</text>
<text x="194.6" y="82.8" transform="rotate(-90 194.6 82.8)">DATED:</text>
<text x="199.5" y="82.8" transform="rotate(-90 199.5 82.8)">DATED:</text>
<text x="37.6" y="86.8" transform="rotate(-90 37.6 86.8)">DCIN</text>
<text x="79.2" y="92.1" transform="rotate(-180 79.2 92.1)">NF</text>
<text x="83.8" y="92.3" transform="rotate(-180 83.8 92.3)">C261</text>
<text x="75.1" y="97.4" transform="rotate(-90 75.1 97.4)">L37</text>
<text x="78.4" y="96.9" transform="rotate(-90 78.4 96.9)">0</text>
<text x="84.9" y="101.5" transform="rotate(-90 84.9 101.5)">GND</text>
<text x="120.3" y="96.7" transform="rotate(-90 120.3 96.7)">V_SDIO</text>
<text x="122.6" y="97.1" transform="rotate(-90 122.6 97.1)">V_SDIO</text>
<text x="189.7" y="101.2" transform="rotate(-90 189.7 101.2)">DRAWN:</text>
<text x="194.6" y="101.2" transform="rotate(-90 194.6 101.2)">CHECKED:</text>
<text x="199.5" y="101.2" transform="rotate(-90 199.5 101.2)">APPROVED:</text>
<text x="79.4" y="103.2" transform="rotate(-180 79.4 103.2)">NF</text>
<text x="84.1" y="103.3" transform="rotate(-180 84.1 103.3)">C260</text>
<text x="112.6" y="102.7" transform="rotate(-90 112.6 102.7)">C262</text>
<text x="115.9" y="102.9" transform="rotate(-90 115.9 102.9)">4.7uF</text>
<text x="111.2" y="113.1" transform="rotate(-90 111.2 113.1)">R237</text>
<text x="114.6" y="113.1" transform="rotate(-90 114.6 113.1)">100K</text>
<text x="119.5" y="109.6" transform="rotate(-90 119.5 109.6)">4.7uH</text>
<text x="122.2" y="113.4" transform="rotate(-90 122.2 113.4)">L7</text>
<text x="125.5" y="113.6" transform="rotate(-90 125.5 113.6)">NF</text>
<text x="91.4" y="119.1" transform="rotate(-90 91.4 119.1)">56</text>
<text x="92.6" y="119.1" transform="rotate(-90 92.6 119.1)">4</text>
<text x="93.8" y="119.1" transform="rotate(-90 93.8 119.1)">3</text>
<text x="98.7" y="119.1" transform="rotate(-90 98.7 119.1)">44</text>
<text x="99.9" y="119.1" transform="rotate(-90 99.9 119.1)">43</text>
<text x="102.4" y="119.1" transform="rotate(-90 102.4 119.1)">39</text>
<text x="103.6" y="119.1" transform="rotate(-90 103.6 119.1)">38</text>
<text x="107.3" y="119.1" transform="rotate(-90 107.3 119.1)">9</text>
<text x="108.5" y="119.1" transform="rotate(-90 108.5 119.1)">8</text>
<text x="109.7" y="119.1" transform="rotate(-90 109.7 119.1)">12</text>
<text x="111" y="119.1" transform="rotate(-90 111 119.1)">5</text>
<text x="112.2" y="119.1" transform="rotate(-90 112.2 119.1)">14</text>
<text x="113.4" y="119.1" transform="rotate(-90 113.4 119.1)">6</text>
<text x="117.1" y="119.1" transform="rotate(-90 117.1 119.1)">30</text>
<text x="118.3" y="119.1" transform="rotate(-90 118.3 119.1)">29</text>
<text x="118.4" y="115.6" transform="rotate(-90 118.4 115.6)">L38</text>
<text x="119.5" y="119.1" transform="rotate(-90 119.5 119.1)">27</text>
<text x="120.7" y="119.1" transform="rotate(-90 120.7 119.1)">28</text>
<text x="122" y="119.1" transform="rotate(-90 122 119.1)">13</text>
<text x="123.2" y="119.1" transform="rotate(-90 123.2 119.1)">16</text>
<text x="87.7" y="121.4" transform="rotate(-90 87.7 121.4)">U26</text>
<text x="92.1" y="122.3" transform="rotate(-90 92.1 122.3)">ANT</text>
<text x="93.3" y="124.5" transform="rotate(-90 93.3 124.5)">SW_RX1</text>
<text x="94.5" y="124.5" transform="rotate(-90 94.5 124.5)">SW_RX2</text>
<text x="99.4" y="124.5" transform="rotate(-90 99.4 124.5)">FM_RXN</text>
<text x="100.6" y="124.4" transform="rotate(-90 100.6 124.4)">FM_RXP</text>
<text x="107.9" y="122.4" transform="rotate(-90 107.9 122.4)">TMS</text>
<text x="109.2" y="122.3" transform="rotate(-90 109.2 122.3)">TCK</text>
<text x="110.4" y="121.9" transform="rotate(-90 110.4 121.9)">TDI</text>
<text x="111.6" y="122.5" transform="rotate(-90 111.6 122.5)">TDO</text>
<text x="112.9" y="124.8" transform="rotate(-90 112.9 124.8)">XTAL_PU</text>
<text x="120.2" y="122.9" transform="rotate(-90 120.2 122.9)">VBAT</text>
<text x="121.4" y="122.9" transform="rotate(-90 121.4 122.9)">VBAT</text>
<text x="122.6" y="123.6" transform="rotate(-90 122.6 123.6)">VDDIO</text>
<text x="123.9" y="125.6" transform="rotate(-90 123.9 125.6)">VDDIO_SD</text>
<text x="127.9" y="123.7" transform="rotate(-180 127.9 123.7)">GND</text>
<text x="127.9" y="124.6" transform="rotate(-180 127.9 124.6)">GND</text>
<text x="127.9" y="125.4" transform="rotate(-180 127.9 125.4)">GND</text>
<text x="129.6" y="124.4" transform="rotate(-180 129.6 124.4)">1</text>
<text x="129.6" y="125.3" transform="rotate(-180 129.6 125.3)">2</text>
<text x="103.1" y="130.3" transform="rotate(-90 103.1 130.3)">FM_TXAUDIO_OUT2</text>
<text x="104.3" y="130.3" transform="rotate(-90 104.3 130.3)">FM_TXAUDIO_OUT1</text>
<text x="114.1" y="127" transform="rotate(-90 114.1 127)">TAG_TRST_N</text>
<text x="117.8" y="126.2" transform="rotate(-90 117.8 126.2)">VIN_IP2LDO</text>
<text x="119" y="127.4" transform="rotate(-90 119 127.4)">VIN_IP2LDO_L</text>
<text x="127.9" y="126.3" transform="rotate(-180 127.9 126.3)">GND</text>
<text x="127.9" y="127.1" transform="rotate(-180 127.9 127.1)">GND</text>
<text x="127.9" y="128" transform="rotate(-180 127.9 128)">GND</text>
<text x="127.9" y="128.8" transform="rotate(-180 127.9 128.8)">GND</text>
<text x="127.9" y="129.7" transform="rotate(-180 127.9 129.7)">GND</text>
<text x="127.9" y="130.5" transform="rotate(-180 127.9 130.5)">GND</text>
<text x="127.9" y="131.4" transform="rotate(-180 127.9 131.4)">GND</text>
<text x="130.2" y="126.1" transform="rotate(-180 130.2 126.1)">26</text>
<text x="130.2" y="126.9" transform="rotate(-180 130.2 126.9)">34</text>
<text x="130.2" y="127.8" transform="rotate(-180 130.2 127.8)">35</text>
<text x="130.2" y="128.7" transform="rotate(-180 130.2 128.7)">37</text>
<text x="130.2" y="129.5" transform="rotate(-180 130.2 129.5)">40</text>
<text x="130.2" y="130.4" transform="rotate(-180 130.2 130.4)">41</text>
<text x="130.2" y="131.2" transform="rotate(-180 130.2 131.2)">42</text>
<text x="127.9" y="132.2" transform="rotate(-180 127.9 132.2)">GND</text>
<text x="127.9" y="133.1" transform="rotate(-180 127.9 133.1)">GND</text>
<text x="127.9" y="134" transform="rotate(-180 127.9 134)">GND</text>
<text x="127.9" y="134.8" transform="rotate(-180 127.9 134.8)">GND</text>
<text x="127.9" y="135.7" transform="rotate(-180 127.9 135.7)">GND</text>
<text x="127.9" y="136.6" transform="rotate(-180 127.9 136.6)">GND</text>
<text x="127.9" y="137.4" transform="rotate(-180 127.9 137.4)">GND</text>
<text x="130.2" y="132.1" transform="rotate(-180 130.2 132.1)">45</text>
<text x="130.2" y="133" transform="rotate(-180 130.2 133)">46</text>
<text x="130.2" y="133.8" transform="rotate(-180 130.2 133.8)">47</text>
<text x="130.2" y="134.6" transform="rotate(-180 130.2 134.6)">48</text>
<text x="130.2" y="135.5" transform="rotate(-180 130.2 135.5)">54</text>
<text x="130.2" y="136.4" transform="rotate(-180 130.2 136.4)">55</text>
<text x="130.2" y="137.2" transform="rotate(-180 130.2 137.2)">57</text>
<text x="127.9" y="138.2" transform="rotate(-180 127.9 138.2)">GND</text>
<text x="127.9" y="139.1" transform="rotate(-180 127.9 139.1)">GND</text>
<text x="127.9" y="140" transform="rotate(-180 127.9 140)">GND</text>
<text x="127.9" y="140.8" transform="rotate(-180 127.9 140.8)">GND</text>
<text x="127.9" y="141.7" transform="rotate(-180 127.9 141.7)">GND</text>
<text x="127.9" y="142.5" transform="rotate(-180 127.9 142.5)">GND</text>
<text x="127.9" y="143.4" transform="rotate(-180 127.9 143.4)">GND</text>
<text x="130.2" y="138.1" transform="rotate(-180 130.2 138.1)">59</text>
<text x="130.2" y="138.9" transform="rotate(-180 130.2 138.9)">58</text>
<text x="130.2" y="139.8" transform="rotate(-180 130.2 139.8)">60</text>
<text x="130.2" y="140.7" transform="rotate(-180 130.2 140.7)">61</text>
<text x="130.2" y="141.5" transform="rotate(-180 130.2 141.5)">62</text>
<text x="130.2" y="142.4" transform="rotate(-180 130.2 142.4)">63</text>
<text x="130.2" y="143.2" transform="rotate(-180 130.2 143.2)">64</text>
<text x="159.3" y="139" transform="rotate(-90 159.3 139)">V_SDIO</text>
<text x="92.1" y="148.8" transform="rotate(-90 92.1 148.8)">SDIO_D0</text>
<text x="93.3" y="148.8" transform="rotate(-90 93.3 148.8)">SDIO_D1</text>
<text x="94.5" y="148.8" transform="rotate(-90 94.5 148.8)">SDIO_D2</text>
<text x="95.8" y="148.8" transform="rotate(-90 95.8 148.8)">SDIO_D3</text>
<text x="96.9" y="148.8" transform="rotate(-90 96.9 148.8)">SDIO_CLK</text>
<text x="98.2" y="148.8" transform="rotate(-90 98.2 148.8)">SDIO_CMD</text>
<text x="99.4" y="148.8" transform="rotate(-90 99.4 148.8)">WL_GPIO0</text>
<text x="100.6" y="148.8" transform="rotate(-90 100.6 148.8)">WL_GPIO1</text>
<text x="101.9" y="148.8" transform="rotate(-90 101.9 148.8)">WL_BT_REG_ON</text>
<text x="103.1" y="148.8" transform="rotate(-90 103.1 148.8)">WL_RST_N</text>
<text x="106.7" y="148.8" transform="rotate(-90 106.7 148.8)">BT_RST_N</text>
<text x="107.9" y="148.8" transform="rotate(-90 107.9 148.8)">BT_UART_RTS_N</text>
<text x="109.2" y="148.8" transform="rotate(-90 109.2 148.8)">BT_UART_CTS_N</text>
<text x="110.4" y="148.8" transform="rotate(-90 110.4 148.8)">BT_UART_RXD</text>
<text x="111.6" y="148.8" transform="rotate(-90 111.6 148.8)">BT_UART_TXD</text>
<text x="112.9" y="148.8" transform="rotate(-90 112.9 148.8)">BT_PCM_OUT</text>
<text x="114.1" y="148.8" transform="rotate(-90 114.1 148.8)">BT_PCM_IN</text>
<text x="115.3" y="148.8" transform="rotate(-90 115.3 148.8)">BT_PCM_SYNC</text>
<text x="116.5" y="148.8" transform="rotate(-90 116.5 148.8)">BT_PCM_CLK</text>
<text x="117.8" y="148.8" transform="rotate(-90 117.8 148.8)">BT_GPIO1</text>
<text x="119" y="148.8" transform="rotate(-90 119 148.8)">BT_GPIO0</text>
<text x="122.6" y="148.8" transform="rotate(-90 122.6 148.8)">WRF_EXTREFIN</text>
<text x="127.9" y="144.3" transform="rotate(-180 127.9 144.3)">GND</text>
<text x="130.2" y="144.1" transform="rotate(-180 130.2 144.1)">65</text>
<text x="130.2" y="144.9" transform="rotate(-180 130.2 144.9)">66</text>
<text x="84.9" y="155.1" transform="rotate(-180 84.9 155.1)">R227</text>
<text x="90.9" y="155" transform="rotate(-180 90.9 155)">10K</text>
<text x="91.4" y="151.1" transform="rotate(-90 91.4 151.1)">17</text>
<text x="92.6" y="151.1" transform="rotate(-90 92.6 151.1)">21</text>
<text x="93.8" y="151.1" transform="rotate(-90 93.8 151.1)">18</text>
<text x="95" y="151.1" transform="rotate(-90 95 151.1)">20</text>
<text x="96.3" y="151.1" transform="rotate(-90 96.3 151.1)">15</text>
<text x="97.5" y="151.1" transform="rotate(-90 97.5 151.1)">19</text>
<text x="98.7" y="151.1" transform="rotate(-90 98.7 151.1)">11</text>
<text x="99.9" y="151.1" transform="rotate(-90 99.9 151.1)">10</text>
<text x="101.2" y="151.1" transform="rotate(-90 101.2 151.1)">31</text>
<text x="102.4" y="150.5" transform="rotate(-90 102.4 150.5)">7</text>
<text x="106" y="151.1" transform="rotate(-90 106 151.1)">53</text>
<text x="107.3" y="151.1" transform="rotate(-90 107.3 151.1)">49</text>
<text x="108.5" y="151.1" transform="rotate(-90 108.5 151.1)">51</text>
<text x="109.7" y="151.1" transform="rotate(-90 109.7 151.1)">32</text>
<text x="111" y="151.1" transform="rotate(-90 111 151.1)">33</text>
<text x="112.2" y="151.1" transform="rotate(-90 112.2 151.1)">52</text>
<text x="113.4" y="151.1" transform="rotate(-90 113.4 151.1)">50</text>
<text x="114.6" y="151.1" transform="rotate(-90 114.6 151.1)">24</text>
<text x="115.9" y="151.1" transform="rotate(-90 115.9 151.1)">25</text>
<text x="117.1" y="151.1" transform="rotate(-90 117.1 151.1)">23</text>
<text x="118.3" y="151.1" transform="rotate(-90 118.3 151.1)">22</text>
<text x="122" y="151.1" transform="rotate(-90 122 151.1)">36</text>
<text x="161" y="152" transform="rotate(-90 161 152)">0</text>
<text x="85" y="157.5" transform="rotate(-180 85 157.5)">R222</text>
<text x="85" y="159.9" transform="rotate(-180 85 159.9)">R223</text>
<text x="90.3" y="160" transform="rotate(-180 90.3 160)">47K</text>
<text x="90.5" y="157.8" transform="rotate(-180 90.5 157.8)">47K</text>
<text x="98.7" y="159.5" transform="rotate(-90 98.7 159.5)">0</text>
<text x="100" y="159.5" transform="rotate(-90 100 159.5)">100K</text>
<text x="103.6" y="159.5" transform="rotate(-90 103.6 159.5)">100K</text>
<text x="158.8" y="156.2" transform="rotate(-90 158.8 156.2)">R229</text>
<text x="75.1" y="166.4" transform="rotate(-90 75.1 166.4)">V_SDIO</text>
<text x="84.8" y="164.9" transform="rotate(-180 84.8 164.9)">R225</text>
<text x="85" y="162.4" transform="rotate(-180 85 162.4)">R224</text>
<text x="90.4" y="162.6" transform="rotate(-180 90.4 162.6)">47K</text>
<text x="90.4" y="165.6" transform="rotate(-180 90.4 165.6)">47K</text>
<text x="98.7" y="166.2" transform="rotate(-90 98.7 166.2)">R230</text>
<text x="100" y="166.3" transform="rotate(-90 100 166.3)">R236</text>
<text x="103.6" y="166.6" transform="rotate(-90 103.6 166.6)">R234</text>
<text x="121" y="166.8" transform="rotate(-90 121 166.8)">R231</text>
<text x="124.3" y="165.8" transform="rotate(-90 124.3 165.8)">0</text>
<text x="86.4" y="170.4" transform="rotate(-90 86.4 170.4)">C259</text>
<text x="89.6" y="169.3" transform="rotate(-90 89.6 169.3)">NF</text>
<text x="159.4" y="169.7" transform="rotate(-90 159.4 169.7)">EXT_VIO33</text>
<text x="92.1" y="178.2" transform="rotate(-90 92.1 178.2)">MMC_D0</text>
<text x="93.3" y="178.2" transform="rotate(-90 93.3 178.2)">MMC_D1</text>
<text x="94.5" y="178.2" transform="rotate(-90 94.5 178.2)">MMC_D2</text>
<text x="95.8" y="178.2" transform="rotate(-90 95.8 178.2)">MMC_D3</text>
<text x="104.4" y="177.7" transform="rotate(-90 104.4 177.7)">V_SDIO</text>
<text x="92.4" y="180.3" transform="rotate(-90 92.4 180.3)">[4]</text>
<text x="93.5" y="180.3" transform="rotate(-90 93.5 180.3)">[4]</text>
<text x="94.6" y="180.3" transform="rotate(-90 94.6 180.3)">[4]</text>
<text x="95.7" y="180.3" transform="rotate(-90 95.7 180.3)">[4]</text>
<text x="96.9" y="180.3" transform="rotate(-90 96.9 180.3)">[4] MMC_CLK</text>
<text x="98" y="180.5" transform="rotate(-90 98 180.5)">[4]MMC_CMD</text>
<text x="99.4" y="181.9" transform="rotate(-90 99.4 181.9)">WAKEUP_WLAN</text>
<text x="99.5" y="185.1" transform="rotate(-90 99.5 185.1)">[4]</text>
<text x="101.9" y="182.3" transform="rotate(-90 101.9 182.3)">WL_BT_REG_ON</text>
<text x="102.9" y="184.5" transform="rotate(-90 102.9 184.5)">[4]</text>
<text x="103.1" y="180.9" transform="rotate(-90 103.1 180.9)">WLAN_RESET</text>
<text x="101.9" y="186.9" transform="rotate(-90 101.9 186.9)">[4]</text>
<text x="123.4" y="188.1" transform="rotate(-90 123.4 188.1)">[9]</text>
<text x="122.2" y="192.1" transform="rotate(-90 122.2 192.1)">EXT_C32K</text>
<text x="27.7" y="198.4" transform="rotate(-90 27.7 198.4)">V_BUCK</text>
<text x="45.6" y="198.8" transform="rotate(-90 45.6 198.8)">C137</text>
<text x="46.9" y="198.8" transform="rotate(-90 46.9 198.8)">1uF</text>
<text x="49.7" y="203.9" transform="rotate(-180 49.7 203.9)">47uF</text>
<text x="38" y="209.8" transform="rotate(-180 38 209.8)">R100</text>
<text x="38.1" y="206.4" transform="rotate(-180 38.1 206.4)">150K</text>
<text x="44.8" y="204.1" transform="rotate(-180 44.8 204.1)">C112</text>
<text x="47.5" y="209.8" transform="rotate(-180 47.5 209.8)">R37</text>
<text x="47.6" y="206.4" transform="rotate(-180 47.6 206.4)">47K</text>
<text x="160.9" y="206.7" transform="rotate(-90 160.9 206.7)">C280</text>
<text x="166.4" y="207.8" transform="rotate(-90 166.4 207.8)">10uF</text>
<text x="30.6" y="213.8" transform="rotate(-90 30.6 213.8)">L15</text>
<text x="34" y="214.3" transform="rotate(-90 34 214.3)">2.2uH</text>
<text x="160.9" y="212.3" transform="rotate(-90 160.9 212.3)">C263</text>
<text x="164.8" y="212.6" transform="rotate(-90 164.8 212.6)">1uF</text>
<text x="36.7" y="221.3" transform="rotate(-90 36.7 221.3)">3</text>
<text x="37.9" y="221.3" transform="rotate(-90 37.9 221.3)">4</text>
<text x="41.6" y="221.3" transform="rotate(-90 41.6 221.3)">9</text>
<text x="149.7" y="219" transform="rotate(-90 149.7 219)">V_SDIO</text>
<text x="161" y="216.6" transform="rotate(-90 161 216.6)">C279</text>
<text x="166.3" y="217.9" transform="rotate(-90 166.3 217.9)">2.2uF</text>
<text x="31.3" y="224.6" transform="rotate(-180 31.3 224.6)">7</text>
<text x="31.3" y="223.3" transform="rotate(-180 31.3 223.3)">6</text>
<text x="34.8" y="225.2" transform="rotate(-180 34.8 225.2)">PVDD</text>
<text x="34.8" y="224" transform="rotate(-180 34.8 224)">PVDD</text>
<text x="37.4" y="223.8" transform="rotate(-90 37.4 223.8)">SW</text>
<text x="38.6" y="223.8" transform="rotate(-90 38.6 223.8)">SW</text>
<text x="42.2" y="223.5" transform="rotate(-90 42.2 223.5)">FB</text>
<text x="43.9" y="225.2" transform="rotate(-180 43.9 225.2)">PGND</text>
<text x="45.5" y="225.9" transform="rotate(-180 45.5 225.9)">5</text>
<text x="31.3" y="228.2" transform="rotate(-180 31.3 228.2)">8</text>
<text x="34.2" y="233.6" transform="rotate(-90 34.2 233.6)">11</text>
<text x="34.2" y="228.9" transform="rotate(-180 34.2 228.9)">VDD</text>
<text x="34.9" y="231.5" transform="rotate(-90 34.9 231.5)">GND</text>
<text x="36.7" y="233.6" transform="rotate(-90 36.7 233.6)">10</text>
<text x="37.4" y="231.5" transform="rotate(-90 37.4 231.5)">COMB</text>
<text x="39.1" y="233" transform="rotate(-90 39.1 233)">1</text>
<text x="39.8" y="231.5" transform="rotate(-90 39.8 231.5)">OFFRT</text>
<text x="43.9" y="228.9" transform="rotate(-180 43.9 228.9)">GND</text>
<text x="45.5" y="229.6" transform="rotate(-180 45.5 229.6)">2</text>
<text x="25.2" y="239.4" transform="rotate(-180 25.2 239.4)">3</text>
<text x="27" y="238.7" transform="rotate(-180 27 238.7)">D</text>
<text x="30.4" y="238.7" transform="rotate(-180 30.4 238.7)">S</text>
<text x="32.1" y="239.4" transform="rotate(-180 32.1 239.4)">2</text>
<text x="35.7" y="239.9" transform="rotate(-90 35.7 239.9)">R93</text>
<text x="38.6" y="239.4" transform="rotate(-90 38.6 239.4)">24K</text>
<text x="45.6" y="236.1" transform="rotate(-90 45.6 236.1)">U20</text>
<text x="46.3" y="239.8" transform="rotate(-180 46.3 239.8)">R94</text>
<text x="46.6" y="236.4" transform="rotate(-180 46.6 236.4)">200K</text>
<text x="47.1" y="235.1" transform="rotate(-90 47.1 235.1)">PM2708</text>
<text x="28.8" y="244.9" transform="rotate(-90 28.8 244.9)">G</text>
<text x="44.1" y="243.1" transform="rotate(-90 44.1 243.1)">1000PF</text>
<text x="24.3" y="247.1" transform="rotate(-90 24.3 247.1)">Q14</text>
<text x="28.1" y="246.6" transform="rotate(-90 28.1 246.6)">1</text>
<text x="40" y="250.4" transform="rotate(-180 40 250.4)">C106</text>
<text x="43.1" y="249.2" transform="rotate(-90 43.1 249.2)">C108</text>
<text x="44.6" y="250.5" transform="rotate(-180 44.6 250.5)">22uF</text>
<text x="16.7" y="252.4" transform="rotate(-90 16.7 252.4)">IPS_OUT</text>
<text x="25.3" y="253.1" transform="rotate(-180 25.3 253.1)">R101</text>
<text x="30.6" y="253.1" transform="rotate(-180 30.6 253.1)">100K</text>
<text x="37.4" y="256.5" transform="rotate(-180 37.4 256.5)">3</text>
<text x="49.7" y="253.6" transform="rotate(-180 49.7 253.6)">DTC143ZMT2L</text>
<text x="51.7" y="256.5" transform="rotate(-180 51.7 256.5)">2</text>
<text x="42.4" y="261.6" transform="rotate(-180 42.4 261.6)">Q17</text>
<text x="44" y="267.4" transform="rotate(-90 44 267.4)">1</text>
<text x="48.6" y="267.2" transform="rotate(-90 48.6 267.2)">1000PF</text>
<text x="43.8" y="272.7" transform="rotate(-90 43.8 272.7)">R150</text>
<text x="47.7" y="273.2" transform="rotate(-90 47.7 273.2)">C238</text>
<text x="43.8" y="278" transform="rotate(-90 43.8 278)">100K</text>
<text x="45.4" y="285.1" transform="rotate(-90 45.4 285.1)">[2]</text>
<text x="44.3" y="289.6" transform="rotate(-90 44.3 289.6)">BUCK_OFFRT</text>
</g>
<g font-size=".9">
<text x="102" y="193.9" transform="rotate(-90 102 193.9)">WLAN_PWDN</text>
<text x="104.5" y="193.9" transform="rotate(-90 104.5 193.9)">WLAN_PA_EN</text>
</g>
</svg>
